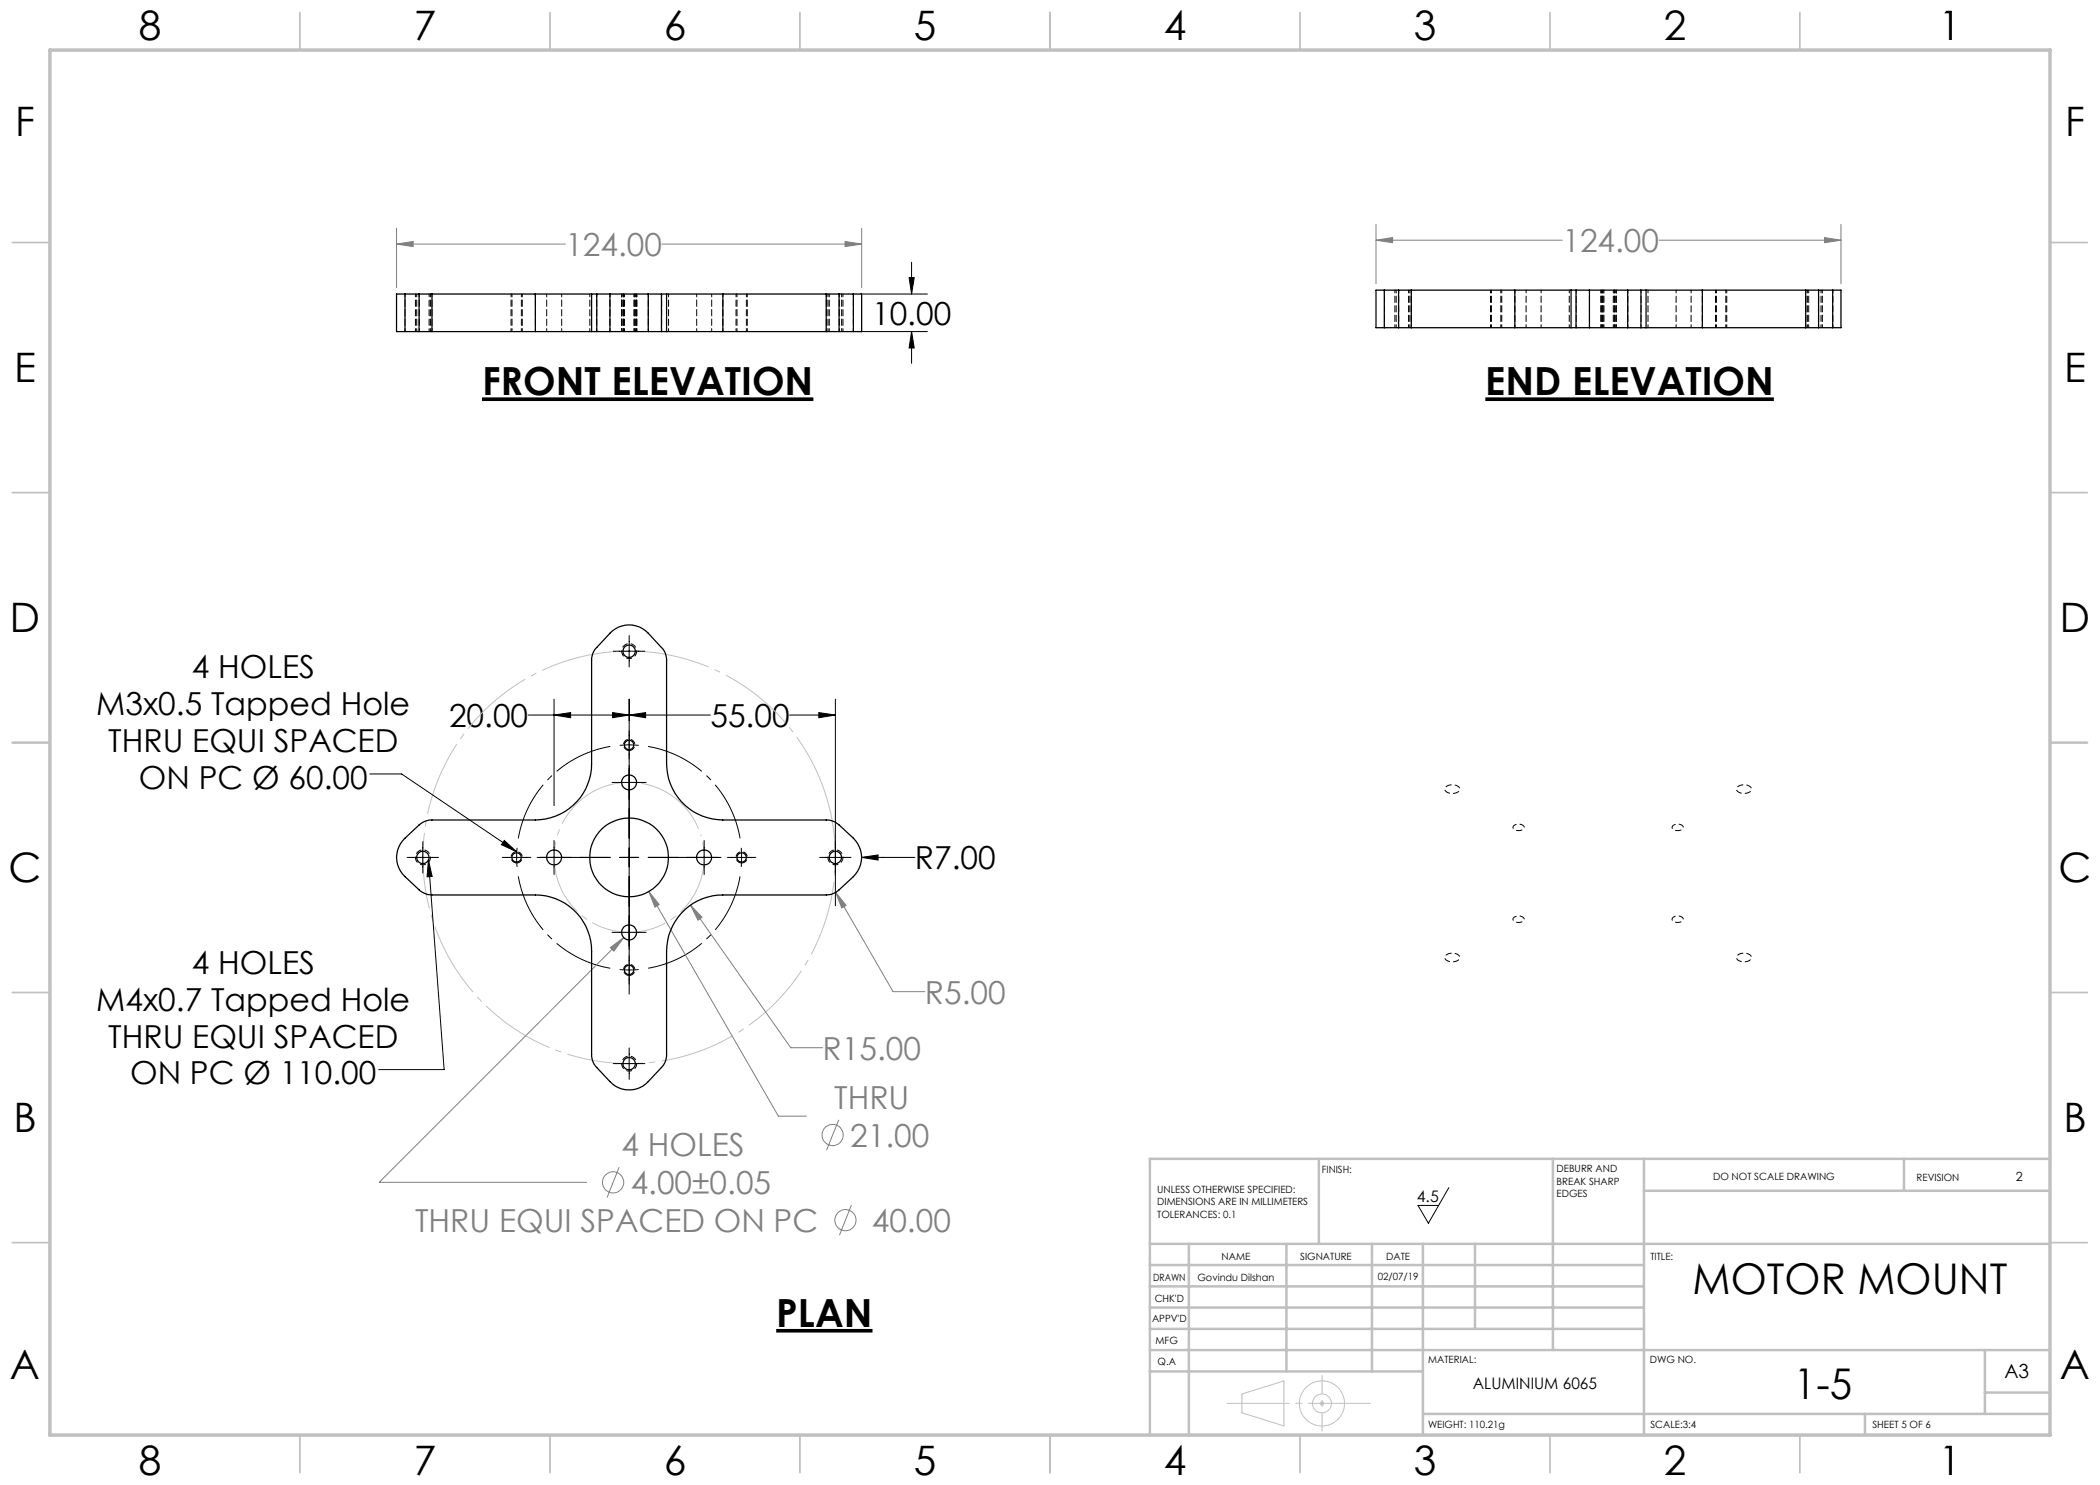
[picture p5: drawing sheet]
<svg xmlns="http://www.w3.org/2000/svg" width="420mm" height="297mm" viewBox="0 0 420 297" stroke-linecap="round" stroke-linejoin="round" font-family="sans-serif">
<g fill="none" stroke="#808080" stroke-width=".2">
<path d="M79.3 48.8l3.3-.5v1zM79.3 45.6v11.9M79.3 48.8h33.8M132.4 48.8h39.9M169 48.3l3.3 .5-3.3 .5zM172.3 45.6v11.9M275.2 48l3.3-.5v1zM275.2 44.9v11.9M275.2 48h37.3M331.8 48h36.4M364.9 47.5l3.3 .5-3.3 .5zM368.2 44.9v11.9"/>
<path d="M129.8 178.3l2 2.6-.8 .5zM129.8 178.3l25.9 44.9h5.6M167.1 178.5l2.1 2.6-.9 .5zM167.1 178.5l11.5 19.8h6.4M122.1 189.5l2.6-2-1.9 2.7zM124.7 187.5l-48.9 49h41.5M138.1 181l2.3 2.4-.8 .6zM138.1 181l20.1 28.5h6.3M123.8 233.4l-2.4 6.1M167.7 224l-2.4 6M170.3 241l-2.4 6"/>
<circle cx="122.6" cy="236.5" r="2.11"/>
<circle cx="166.5" cy="227" r="2.11"/>
<circle cx="169.1" cy="244" r="2.1"/>
</g>
<path d="M96.4 79.8h66.3M297.1 79.8h57.7M155.2 266.2h19.3" fill="none" stroke="#000" stroke-width=".73" stroke-linecap="butt"/>
<path d="M165.3 159.4a41.2 41.2 0 0 0-69.1-16.6 41.2 41.2 0 0 0 19 68.5 41.2 41.2 0 0 0 50.7-49.8l-.6-2.1" fill="none" stroke="#c0c0c0" stroke-width=".2" stroke-dasharray="15.2 1.3 1.3 1.3" stroke-dashoffset="1.9" stroke-linecap="butt"/>
<path d="M140.2 167.1a15 15 0 0 0-25.1-6.1 15 15 0 0 0 6.7 24.9 15 15 0 0 0 18.7-17.8l-.3-1" fill="none" stroke="#c0c0c0" stroke-width=".2" stroke-dasharray="15.2 1.3 1.3 1.3" stroke-dashoffset="-1.4" stroke-linecap="butt"/>
<g fill="none" stroke="#c0c0c0" stroke-width=".2">
<path d="M248.4 278.8l8.4-2.6v9l-8.4-2.6zM263.9 280.7h1M264.1 280.3l.7 .8M264.4 280.2v1M264.8 280.3l-.7 .8"/>
<circle cx="264.4" cy="280.7" r="4.5"/>
<circle cx="264.4" cy="280.7" r="1.89"/>
</g>
<g fill="none" stroke="#000" stroke-width=".2">
<path d="M172.1 58.8h13.4M181.8 55.5h1l-.5 3.3zM182.3 52.5v6.3M172.1 66.3h13.4M182.3 66.3l.5 3.3h-1zM182.3 66.3v6.4M110.8 139.8v21.3M122.7 130.2h6.3M125.8 139.8v59M125.8 127.1v6.3M167.1 139.8v41.3M74 154.8h6.3l23 15.6"/>
<path d="M105.6 143h36.5M110.8 143l3.3-.5v1zM122.4 156.5h6.8M122.5 142.5l3.3 .5-3.3 .5zM123.9 149.1l1.4-.1 2.4 .1M125.8 143l3.3-.5v1zM157.9 143h9.2M163.8 142.5l3.3 .5-3.3 .5zM81.4 171.5h6.3M84.6 168.3v6.3M85.7 172l.7 3.3-1 .1zM85.7 172l3.1 41.9h-13.1"/>
<path d="M100.5 171.5h5.7M100.9 168.1l2.4 2.3-3-1.5zM103.4 169.6v3.8M107.4 171.5h14.6M110.8 168.1v6.8M123.9 171.5h3.8M129.6 171.5h14.6M140.8 168.1v6.8M145.5 171.5h5.7M148.2 169.6v3.8M163.9 171.5h6.3M172.3 171.5h10.7"/>
<path d="M172.3 171.5l3.3-.5v1zM122.4 186.5h6.8M123.9 193.9h3.8M122.7 212.7h6.3M125.8 209.6v6.3M289.8 237.5l-4.1 7.1-2.1-3.5h4.1"/>
</g>
<path d="M125.8 131.7a1.5 1.5 0 0 1-1.3-2.2 1.5 1.5 0 0 1 2.6-.1 1.5 1.5 0 0 1-1.1 2.3h-.2M291.5 157.2a1.82 1.82 0 0 0-2.5 .6 1.74 1.74 0 0 0 2.5 .7l.1-.1a.64 .64 0 0 0 .4-.6 .64 .64 0 0 0-.5-.6M349.9 157.2a1.82 1.82 0 0 0-2.6 .6 1.74 1.74 0 0 0 2.5 .7l.1-.1a.64 .64 0 0 0 .4-.6 .64 .64 0 0 0-.4-.6M84.6 173a1.5 1.5 0 0 1-1.3-2.2 1.5 1.5 0 0 1 2.5-.2 1.5 1.5 0 0 1-1 2.4h-.2M167.1 173a1.5 1.5 0 0 1-1.3-2.2 1.5 1.5 0 0 1 2.5-.2 1.5 1.5 0 0 1-1 2.4h-.2M304.5 165a1.31 1.31 0 0 0-1.9 .5 1.32 1.32 0 0 0 2.2 0l-.3-.5M336.3 165a1.31 1.31 0 0 0-1.9 .5 1.32 1.32 0 0 0 2.3 0l-.4-.5M291.5 190.9a1.82 1.82 0 0 0-2.5 .6 1.74 1.74 0 0 0 2.5 .6h.1a.64 .64 0 0 0 .4-.6 .64 .64 0 0 0-.5-.6M304.5 183.4a1.31 1.31 0 0 0-1.9 .5 1.32 1.32 0 0 0 2.2 0l-.3-.5M336.3 183.4a1.31 1.31 0 0 0-1.9 .5 1.32 1.32 0 0 0 2.3 0l-.4-.5M349.9 190.9a1.82 1.82 0 0 0-2.6 .6 1.74 1.74 0 0 0 2.5 .6h.1a.64 .64 0 0 0 .4-.6 .64 .64 0 0 0-.4-.6M125.8 214.2a1.5 1.5 0 0 1-1.3-2.2 1.5 1.5 0 0 1 2.6-.1 1.5 1.5 0 0 1-1.1 2.3h-.2" fill="none" stroke="#000" stroke-width=".2" stroke-dasharray="1.3 .6" stroke-dashoffset=".7" stroke-linecap="butt"/>
<path d="M125.8 150.1a1.13 1.13 0 0 1-1-1.7 1.13 1.13 0 0 1 2-.1 1.13 1.13 0 0 1-.8 1.8h-.2M103.3 172.6a1.13 1.13 0 0 1-1-1.7 1.13 1.13 0 0 1 2-.1 1.13 1.13 0 0 1-.8 1.8h-.2M148.3 172.6a1.13 1.13 0 0 1-1-1.7 1.13 1.13 0 0 1 2-.1 1.13 1.13 0 0 1-.8 1.8h-.2M125.8 195.1a1.13 1.13 0 0 1-1-1.7 1.13 1.13 0 0 1 2-.1 1.13 1.13 0 0 1-.8 1.8h-.2" fill="none" stroke="#000" stroke-width=".2" stroke-dasharray="1.3 .6" stroke-linecap="butt"/>
<path d="M122 149.3a22.5 22.5 0 0 0-18.3 18.4M103.7 175.3a22.5 22.5 0 0 0 18.3 18.3M148 167.7a22.5 22.5 0 0 0-18.4-18.4M129.6 193.6a22.5 22.5 0 0 0 18.4-18.3" fill="none" stroke="#000" stroke-width=".2" stroke-dasharray="15.2 1.3 1.3 1.3" stroke-dashoffset="3.3" stroke-linecap="butt"/>
<path d="M264.4 275.1v11.2" fill="none" stroke="#c0c0c0" stroke-width=".2" stroke-dasharray="15.2 1.3 1.3 1.3" stroke-dashoffset="11.6"/>
<path d="M274.1 280.7h-28.7" fill="none" stroke="#c0c0c0" stroke-width=".2" stroke-dasharray="15.2 1.3 1.3 1.3" stroke-dashoffset="2.8"/>
<g fill="none" stroke="#c0c0c0" stroke-width=".35">
<path d="M60 2.5v7.5M110 2.5v7.5M160 2.5v7.5M210 2.5v7.5M260 2.5v7.5M310 2.5v7.5M360 2.5v7.5M2.5 48.5h7.5M410 48.5h7.5M2.5 98.5h7.5M410 98.5h7.5M2.5 148.5h7.5"/>
<path d="M410 148.5h7.5M2.5 198.5h7.5M410 198.5h7.5M2.5 248.5h7.5M410 248.5h7.5M60 287v7.5M110 287v7.5M160 287v7.5M210 287v7.5M260 287v7.5M310 287v7.5M360 287v7.5"/>
</g>
<g fill="none" stroke="#c0c0c0" stroke-width=".5">
<path d="M263.8 231.8v17M310.6 231.8v38.2M328.8 231.8v55.2M328.8 238.2h81.2M380.8 231.8v6.4M410 231.8h-180v55.2M230 248.8h180M230 257.3h98.8M230 253h98.8M237.8 248.8v38.2M257.3 248.8v25.5M274.4 248.8v25.5"/>
<path d="M284.6 248.8v38.2M295 248.8v17M230 265.8h98.8M230 261.5h98.8M230 274.3h54.6M230 270h180M397 270v12.8M397 278.5h13M284.6 282.8h125.4M373 282.8v4.2"/>
</g>
<path d="M10 10h400v277h-400z" fill="none" stroke="#c0c0c0" stroke-width=".7"/>
<g fill="none" stroke="#000" stroke-width=".2" stroke-dasharray="1.3 .6" stroke-dashoffset=".7">
<path d="M83.1 66.3v-7.5M86.1 66.3v-7.5M102.2 66.3v-7.5M104.5 66.3v-7.5M124.3 66.3v-7.5M124.7 66.3v-7.5M127 66.3v-7.5M127.3 66.3v-7.5M147.2 66.3v-7.5M149.5 66.3v-7.5M165.6 66.3v-7.5M168.6 66.3v-7.5"/>
<path d="M279 65.5v-7.5M282 65.5v-7.5M298.1 65.5v-7.5M300.3 65.5v-7.5M320.2 65.5v-7.5M320.6 65.5v-7.5M322.8 65.5v-7.5M323.2 65.5v-7.5M343.1 65.5v-7.5M345.3 65.5v-7.5M361.5 65.5v-7.5M364.5 65.5v-7.5"/>
</g>
<path d="M182.3 66.3l.5 3.3h-1zM181.8 55.5h1l-.5 3.3zM110.8 143l3.3-.5v1zM122.5 142.5l3.3 .5-3.3 .5zM172.3 171.5l3.3 .5v-1zM125.8 143l3.3-.5v1zM163.8 142.5l3.3 .5-3.3 .5z" fill="#000"/>
<path d="M79.3 48.8l3.3-.5v1zM169 48.3l3.3 .5-3.3 .5zM122.1 189.5l.7 .7 1.9-2.7zM129.8 178.3l1.2 3.1 .8-.5zM138.1 181l1.5 3 .8-.6zM167.1 178.5l1.2 3.1 .9-.5zM275.2 48l3.3-.5v1zM364.9 47.5l3.3 .5-3.3 .5z" fill="#808080"/>
<path d="M85.7 172l.7 3.3-1 .1zM100.9 168.1l2.4 2.3-3-1.5z" fill="#000"/>
<g fill="none" stroke="#000" stroke-width=".25">
<path d="M81 58.8h-1.7v7.5h1.7M81 58.8h2.8M81 58.8v7.5M83.8 58.8h2.6M83.8 58.8v7.5M86.4 58.8h20.7M86.4 58.8v7.5M107.1 58.8h11.2M107.1 58.8v7.5M118.3 58.8h1M118.3 58.8v7.5M119.3 58.8h2.7"/>
<path d="M119.3 58.8v7.5M122 58.8h7.6M122 58.8v7.5M129.6 58.8v7.5M129.6 58.8h2.7M132.3 58.8h1M132.3 58.8v7.5M133.3 58.8h11.3M133.3 58.8v7.5M144.6 58.8h20.6M144.6 58.8v7.5M165.2 58.8h2.6"/>
<path d="M165.2 58.8v7.5M167.8 58.8h2.9M167.8 58.8v7.5M170.7 58.8h1.6v7.5h-1.6M170.7 58.8v7.5M276.9 58h-1.7v7.5h1.7M276.9 58h2.8M276.9 58v7.5M279.7 58h2.6M279.7 58v7.5M282.3 58h20.7M282.3 58v7.5"/>
<path d="M303 58h11.2M303 58v7.5M314.2 58h1M314.2 58v7.5M315.2 58h2.7M315.2 58v7.5M317.9 58h7.6M317.9 58v7.5M325.5 58v7.5M325.5 58h2.7M328.2 58h1M328.2 58v7.5"/>
<path d="M329.2 58h11.3M329.2 58v7.5M340.5 58h20.6M340.5 58v7.5M361.1 58h2.6M361.1 58v7.5M363.7 58h2.8M363.7 58v7.5M366.5 58h1.7v7.5h-1.7M366.5 58v7.5M81 66.3h2.8M83.8 66.3h2.6"/>
<path d="M86.4 66.3h20.7M107.1 66.3h11.2M118.3 66.3h1M119.3 66.3h2.7M122 66.3h7.6M129.6 66.3h2.7M132.3 66.3h1M133.3 66.3h11.3M144.6 66.3h20.6M165.2 66.3h2.6M167.8 66.3h2.9M276.9 65.5h2.8"/>
<path d="M279.7 65.5h2.6M282.3 65.5h20.7M303 65.5h11.2M314.2 65.5h1M315.2 65.5h2.7M317.9 65.5h7.6M325.5 65.5h2.7M328.2 65.5h1M329.2 65.5h11.3M340.5 65.5h20.6M361.1 65.5h2.6M363.7 65.5h2.8"/>
<path d="M122 126.6a5.2 5.2 0 0 1 7.6 0l2.7 2.9a3.4 3.4 0 0 1 1 2.5v20.7a11.3 11.3 0 0 0 11.3 11.3h20.6a3.8 3.8 0 0 1 2.6 1l2.9 2.6a5.3 5.3 0 0 1 0 7.7l-2.9 2.7a4 4 0 0 1-2.6 1h-20.6a11.2 11.2 0 0 0-11.3 11.2v20.7a3.6 3.6 0 0 1-1 2.6l-2.7 2.8a5.2 5.2 0 0 1-7.6 0l-2.7-2.8a3.6 3.6 0 0 1-1-2.6v-20.7a11.2 11.2 0 0 0-11.2-11.2h-20.7a4 4 0 0 1-2.6-1l-2.8-2.7a5.2 5.2 0 0 1 0-7.7l2.8-2.6a3.8 3.8 0 0 1 2.6-1h20.7a11.3 11.3 0 0 0 11.2-11.3v-20.7a3.4 3.4 0 0 1 1-2.5z"/>
<circle cx="125.8" cy="130.2" r="1.24"/>
<circle cx="125.8" cy="156.5" r="1.5"/>
<circle cx="125.8" cy="149" r=".94"/>
<circle cx="84.6" cy="171.5" r="1.23"/>
<circle cx="103.3" cy="171.5" r=".94"/>
<circle cx="110.8" cy="171.5" r="1.49"/>
<circle cx="125.8" cy="171.5" r="7.9"/>
<circle cx="140.8" cy="171.5" r="1.49"/>
<circle cx="148.3" cy="171.5" r=".94"/>
<circle cx="167.1" cy="171.5" r="1.24"/>
<circle cx="125.8" cy="194" r=".94"/>
<circle cx="125.8" cy="186.5" r="1.49"/>
<circle cx="125.8" cy="212.7" r="1.24"/>
</g>
<g fill="none" stroke="#000" stroke-width=".2" stroke-dasharray="1.3 .6" stroke-dashoffset=".7">
<path d="M81 58.8v7.5M83.4 58.8v7.5M83.8 58.8v7.5M102.4 58.8v7.5M107.1 58.8v7.5M109.3 58.8v7.5M118 58.8v7.5M122 58.8v7.5M124.3 58.8v7.5M124.6 58.8v7.5M124.9 58.8v7.5M129.7 58.8v7.5"/>
<path d="M132.3 58.8v7.5M139.3 58.8v7.5M147.4 58.8v7.5M165.3 58.8v7.5M165.9 58.8v7.5M170.7 58.8v7.5M276.9 58v7.5M279.2 58v7.5M279.7 58v7.5M298.3 58v7.5M303 58v7.5M305.2 58v7.5"/>
<path d="M313.8 58v7.5M317.9 58v7.5M320.2 58v7.5M320.5 58v7.5M320.8 58v7.5M325.6 58v7.5M328.2 58v7.5M335.2 58v7.5M343.3 58v7.5M361.2 58v7.5M361.7 58v7.5M366.6 58v7.5"/>
<path d="M85.8 66.3v-7.5M86.4 66.3v-7.5M104.3 66.3v-7.5M112.3 66.3v-7.5M119.3 66.3v-7.5M126.8 66.3v-7.5M127.1 66.3v-7.5M127.3 66.3v-7.5M133.7 66.3v-7.5M142.3 66.3v-7.5M144.6 66.3v-7.5M149.3 66.3v-7.5"/>
<path d="M167.8 66.3v-7.5M168.3 66.3v-7.5M281.7 65.5v-7.5M282.3 65.5v-7.5M300.2 65.5v-7.5M308.2 65.5v-7.5M315.2 65.5v-7.5M322.7 65.5v-7.5M323 65.5v-7.5M323.2 65.5v-7.5M329.6 65.5v-7.5M338.2 65.5v-7.5"/>
<path d="M340.5 65.5v-7.5M345.2 65.5v-7.5M363.7 65.5v-7.5M364.2 65.5v-7.5"/>
</g>
<g font-size="8.5">
<text x="338.5" y="258.8">MOTOR MOUNT</text>
<text x="358.8" y="279.7">1-5</text>
</g>
<g font-size="8.1">
<text x="27.8" y="8">8</text>
<text x="82.8" y="8">7</text>
<text x="132.8" y="8">6</text>
<text x="182.8" y="8">5</text>
<text x="232.8" y="8">4</text>
<text x="282.8" y="8">3</text>
<text x="332.8" y="8">2</text>
<text x="387.8" y="8">1</text>
<text x="3" y="27.2">F</text>
<text x="413" y="27.2">F</text>
<text x="2.8" y="76.5">E</text>
<text x="412.8" y="76.5">E</text>
<text x="2" y="126.5">D</text>
<text x="412" y="126.5">D</text>
<text x="1.7" y="176.5">C</text>
<text x="411.7" y="176.5">C</text>
<text x="2.7" y="226.5">B</text>
<text x="412.7" y="226.5">B</text>
<text x="2" y="275.7">A</text>
<text x="412" y="275.7">A</text>
<text x="27.8" y="295">8</text>
<text x="82.8" y="295">7</text>
<text x="132.8" y="295">6</text>
<text x="182.8" y="295">5</text>
<text x="232.8" y="295">4</text>
<text x="282.8" y="295">3</text>
<text x="332.8" y="295">2</text>
<text x="387.8" y="295">1</text>
</g>
<g font-size="7.8">
<text x="96.4" y="79">FRONT ELEVATION</text>
<text x="297.1" y="79">END ELEVATION</text>
<text x="155.2" y="265.3">PLAN</text>
</g>
<g font-size="6.3" fill="#808080">
<text x="113.1" y="51.2">124.00</text>
<text x="312.5" y="50.4">124.00</text>
<text x="185" y="200.7">R5.00</text>
<text x="164.5" y="211.9">R15.00</text>
<text x="166.8" y="221.8">THRU</text>
<text x="124.3" y="231.3">4 HOLES</text>
<text x="170" y="229.4">21.00</text>
<text x="126.1" y="238.9">4.00±0.05</text>
<text x="83" y="246.4">THRU EQUI SPACED ON PC</text>
<text x="174.4" y="246.4">40.00</text>
</g>
<g font-size="6.3">
<text x="174.4" y="64.9">10.00</text>
<text x="38.3" y="135.7">4 HOLES</text>
<text x="19.3" y="143">M3x0.5 Tapped Hole</text>
<text x="89.8" y="145.4">20.00</text>
<text x="142.1" y="145.4">55.00</text>
<text x="21.7" y="150.4">THRU EQUI SPACED</text>
<text x="27.8" y="157.7">ON PC Ø 60.00</text>
<text x="183" y="173.9">R7.00</text>
<text x="38.3" y="194.8">4 HOLES</text>
<text x="19.3" y="202.2">M4x0.7 Tapped Hole</text>
<text x="21.7" y="209.5">THRU EQUI SPACED</text>
<text x="26" y="216.9">ON PC Ø 110.00</text>
</g>
<text font-size="3.9" x="400.9" y="275.5">A3</text>
<g font-size="3.2">
<text x="283.4" y="240.4">4.5</text>
<text x="294.5" y="277.9">ALUMINIUM 6065</text>
</g>
<text font-size="2.5" x="403.2" y="236.1">2</text>
<g font-size="2">
<text x="231.4" y="238.6">UNLESS OTHERWISE SPECIFIED:</text>
<text x="264.4" y="234.6">FINISH:</text>
<text x="311.3" y="234.5">DEBURR AND</text>
<text x="311.3" y="237">BREAK SHARP</text>
<text x="311.3" y="239.5">EDGES</text>
<text x="342.6" y="236">DO NOT SCALE DRAWING</text>
<text x="383.3" y="236.2">REVISION</text>
<text x="231.4" y="241.1">DIMENSIONS ARE IN MILLIMETERS</text>
<text x="231.4" y="243.6">TOLERANCES: 0.1</text>
<text x="244.3" y="252">NAME</text>
<text x="260" y="251.9">SIGNATURE</text>
<text x="277.2" y="251.9">DATE</text>
<text x="330.1" y="251.9">TITLE:</text>
<text x="230.6" y="256.1">DRAWN</text>
<text x="239.5" y="256.1">Govindu Dilshan</text>
<text x="275.6" y="255.9">02/07/19</text>
<text x="230.9" y="260.3">CHK'D</text>
<text x="230.4" y="264.4">APPV'D</text>
<text x="231.1" y="268.8">MFG</text>
<text x="231.5" y="273">Q.A</text>
<text x="285.6" y="272.5">MATERIAL:</text>
<text x="330" y="272.5">DWG NO.</text>
<text x="285.6" y="285.5">WEIGHT: 110.21g</text>
<text x="330.1" y="285.6">SCALE:3:4</text>
<text x="374.5" y="285.6">SHEET 5 OF 6</text>
</g>
</svg>
